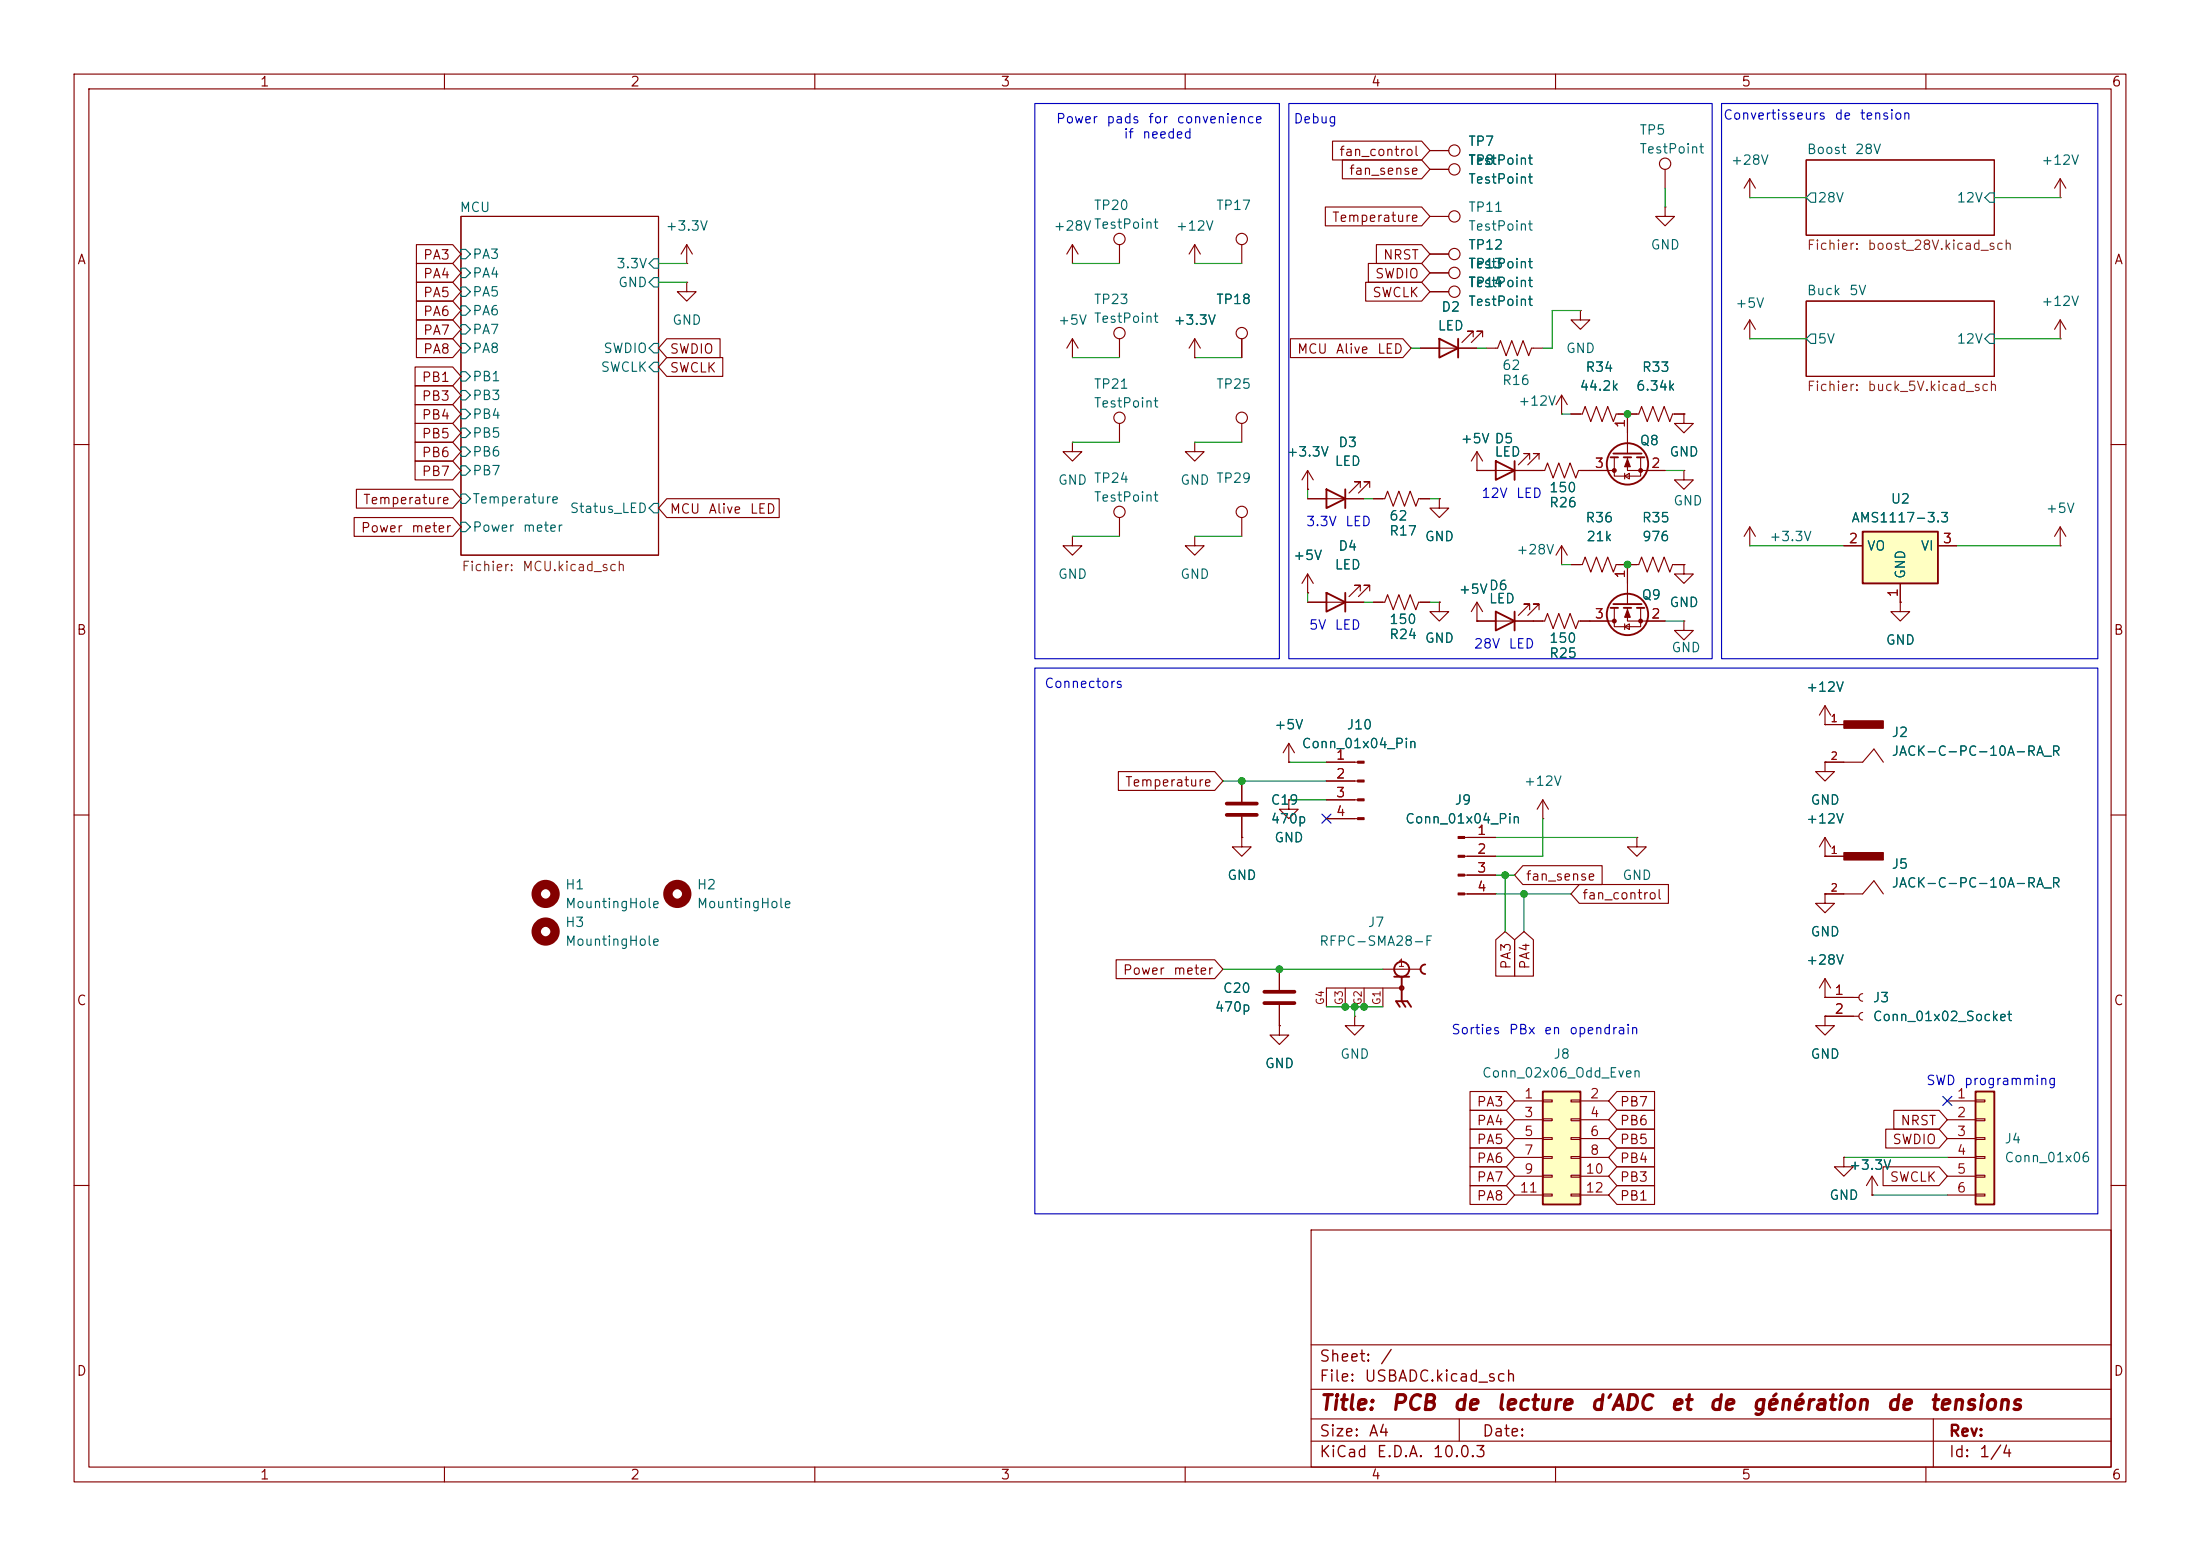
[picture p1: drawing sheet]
<svg xmlns="http://www.w3.org/2000/svg" width="297mm" height="210mm" viewBox="0 0 297 210" stroke-linecap="round" stroke-linejoin="round" font-family="sans-serif">
<g fill="none" stroke="#840000" stroke-width=".15">
<path d="M10 10h277v190h-277zM12 12h273v186h-273zM60 10v2M110 10v2M160 10v2M210 10v2M260 10v2M62.2 29.2h26.7v45.7h-26.7zM243.8 21.6h25.4v10.2h-25.4zM243.8 40.6h25.4v10.2h-25.4zM10 60h2M285 60h2"/>
<path d="M10 110h2M285 110h2M10 160h2M177 166h108v32h-108zM285 160h2M60 198v2M110 198v2M160 198v2M177 194.5h108M177 191.5h108M177 187.5h108M177 181.5h108"/>
<path d="M197 191.5v3M210 198v2M260 198v2M261 191.5v6.5"/>
</g>
<g fill="none" stroke="#006464" stroke-width=".15">
<path d="M62.2 33.7h.7l.6 .6-.6 .6h-.7zM62.2 36.2h.7l.6 .6-.6 .7h-.7zM62.2 38.7h.7l.6 .7-.6 .6h-.7zM87.6 35.6l.7-.7h.6v1.3h-.6zM87.6 38.1l.7-.6h.6v1.2h-.6zM244.5 26h.6v1.3h-.6l-.7-.6zM268.6 26h.6v1.3h-.6l-.6-.6zM62.2 41.3h.7l.6 .6-.6 .6h-.7zM62.2 43.8h.7l.6 .7-.6 .6h-.7zM62.2 46.4h.7l.6 .6-.6 .6h-.7zM62.2 50.2h.7l.6 .6-.6 .6h-.7zM62.2 52.7h.7l.6 .6-.6 .7h-.7z"/>
<path d="M62.2 55.2h.7l.6 .7-.6 .6h-.7zM62.2 57.8h.7l.6 .6-.6 .7h-.7zM87.6 49.5l.7-.6h.6v1.3h-.6zM88.3 46.4h.6v1.2h-.6l-.7-.6zM244.5 45.1h.6v1.3h-.6l-.7-.7zM268.6 45.1h.6v1.3h-.6l-.6-.7zM62.2 66.7h.7l.6 .6-.6 .6h-.7zM62.2 60.3h.7l.6 .7-.6 .6h-.7zM62.2 62.9h.7l.6 .6-.6 .6h-.7zM62.2 70.5h.7l.6 .6-.6 .7h-.7zM87.6 68.6l.7-.7h.6v1.3h-.6z"/>
</g>
<path d="M208.3 147.3h5.1v15.3h-5.1z" fill="#ffffc2"/>
<path d="M179.1 66l2.5 1.3-2.5 1.3zM181.6 66v2.6M179.1 80l2.5 1.3-2.5 1.3zM181.6 80v2.6M208.3 147.3h5.1v15.3h-5.1z" fill="none" stroke="#840000" stroke-width=".25"/>
<g fill="none" stroke="#840000" stroke-width=".15">
<path d="M92.7 35.6h.1M92.7 33l.8 1.3M92.7 33l-.8 1.3M92.7 33v2.6M193 20.3h2.6M193 34.3h2.6M193 22.9h2.6M193 29.2h2.6M193 36.8h2.6M144.8 59.7v1.3h1.2l-1.2 1.2-1.3-1.2h1.3M144.8 59.7h.1M161.3 59.7v1.3h1.3l-1.3 1.2-1.3-1.2h1.3"/>
<path d="M161.3 59.7h.1M144.8 72.4v1.3h1.2l-1.2 1.2-1.3-1.2h1.3M144.8 72.4h.1M151.1 69.9v2.5M176.5 67.3h7.6M183.6 79.8v-.8h-.7h.7l-1.5 1.5M183.6 65.8v-.8h-.7h.7l-1.5 1.5M184.9 79.8v-.8h-.8h.8l-1.5 1.5M184.9 65.8v-.8h-.8h.8l-1.5 1.5M176.5 81.3h7.6M204.5 148.6h3.8M204.5 151.1h3.8"/>
<path d="M204.5 153.7h3.8M204.5 156.2h3.8M204.5 158.8h3.8M208.3 148.5h1.2v.2h-1.2zM208.3 151h1.2v.3h-1.2zM208.3 153.5h1.2v.3h-1.2zM208.3 156.1h1.2v.2h-1.2zM208.3 158.6h1.2v.3h-1.2zM212.1 148.5h1.3v.2h-1.3zM212.1 151h1.3v.3h-1.3zM212.1 153.5h1.3v.3h-1.3zM212.1 156.1h1.3v.2h-1.3z"/>
<path d="M212.1 158.6h1.3v.3h-1.3zM213.4 148.6h3.8M213.4 151.1h3.8M213.4 153.7h3.8M213.4 156.2h3.8M213.4 158.8h3.8M204.5 161.3h3.8M208.3 161.2h1.2v.2h-1.2zM212.1 161.2h1.3v.2h-1.3zM213.4 161.3h3.8"/>
<circle cx="196.3" cy="22.9" r=".76"/>
<circle cx="196.3" cy="20.3" r=".76"/>
<circle cx="196.3" cy="34.3" r=".76"/>
<circle cx="196.3" cy="29.2" r=".76"/>
<circle cx="196.3" cy="36.8" r=".76"/>
<circle cx="151.1" cy="69.1" r=".76"/>
</g>
<path d="M266.7 147.3h2.5v15.3h-2.5z" fill="#ffffc2"/>
<g fill="none" stroke="#840000" stroke-width=".25">
<path d="M201.9 82.6l2.6 1.2-2.6 1.3zM204.5 82.6v2.5M217.4 82h1M217.8 81.5h3.8M219.2 82h1M221 82h1M188.2 131.8h2M189 135.9l-.5-.8h1.5l.5 .8M189.2 131.8v3.3l.5 .8M192.4 130.2a.64 .64 0 0 0-.6 .6 .64 .64 0 0 0 .6 .7M266.7 147.3h2.5v15.3h-2.5z"/>
<circle cx="219.7" cy="82.9" r="2.79"/>
<circle cx="189.2" cy="130.8" r="1.02"/>
<circle cx="189.2" cy="133.3" r=".25"/>
</g>
<g fill="none" stroke="#840000" stroke-width=".15">
<path d="M144.8 35.6h.1M144.8 33l.7 1.3M144.8 33l-.8 1.3M144.8 33v2.6M236.2 26.7h.1M236.2 24.1v2.6M236.2 24.1l.8 1.3M236.2 24.1l-.7 1.3M278.1 26.7h.1M278.1 24.1v2.6M278.1 24.1l-.7 1.3M278.1 24.1l.8 1.3"/>
<path d="M144.8 48.3h.1M144.8 45.7v2.6M144.8 45.7l.7 1.3M144.8 45.7l-.8 1.3M236.2 45.7h.1M236.2 43.2l-.7 1.3M236.2 43.2l.8 1.3M236.2 43.2v2.5M278.1 45.7h.1M278.1 43.2l-.7 1.3M278.1 43.2l.8 1.3M278.1 43.2v2.5"/>
<path d="M167.6 69.9v2.5M176.5 66h.1M176.5 63.5l.8 1.3M176.5 63.5l-.7 1.3M176.5 63.5v2.5M185.4 67.3h1.5l.4-1 .8 2 .7-2 .8 2 .8-2 .7 2 .4-1h1.5M194.3 67.3v1.3h1.3l-1.3 1.3-1.3-1.3h1.3M194.3 67.3h.1M207 63.5h1.5l.4-1 .8 2 .7-2 .8 2 .8-2 .7 2 .4-1h1.5M210.8 76.2h.1M210.8 73.7l.8 1.2M210.8 73.7l-.7 1.2"/>
<path d="M210.8 73.7v2.5M212.1 76.2h1.5l.4-1 .8 2 .7-2 .8 2 .7-2 .8 2 .4-1h3l.4-1 .8 2 .7-2 .8 2 .8-2 .7 2 .4-1h1.5M219.7 76.2v5.3M227.3 76.2v1.3h-1.2l1.2 1.2 1.3-1.2h-1.3M227.3 76.2h.1M185.4 81.3h1.5l.4-1 .8 2 .7-2 .8 2 .8-2 .7 2 .4-1h1.5M194.3 81.3v1.3h1.3l-1.3 1.2-1.3-1.2h1.3M194.3 81.3h.1M199.4 83.8h.1M199.4 83.8h9.1l.4-1 .8 2 .7-2 .8 2 .8-2 .7 2 .4-1h4.8M199.4 81.3l.8 1.3M199.4 81.3l-.8 1.3"/>
<path d="M199.4 81.3v2.5M206.5 82.3v-.8h-.8h.8l-1.5 1.6M207.8 82.3v-.8h-.8h.8l-1.6 1.6M217.9 82v2.6h3.6v-2.6M219.3 84.6l.7-.4v.8zM219.3 84.2v.8M219.7 82v1.8h5.1M227.3 83.8v1.3h1.3l-1.3 1.3-1.2-1.3h1.2M227.3 83.8h.1M246.4 97.8h.1M246.4 95.3v2.5M246.4 95.3l-.8 1.2"/>
<path d="M246.4 95.3l.7 1.2M246.4 97.8h2.5M167.6 113v1.3h-1.2l1.2 1.3 1.3-1.3h-1.3M167.6 113h.1M167.6 105.4v2.8M167.6 110.2v2.8M174 102.9h.1M174 108v1.2h1.3l-1.3 1.3-1.3-1.3h1.3M174 108h.1M174 100.3l-.8 1.3M174 100.3l.8 1.3M174 100.3v2.6"/>
<path d="M179.1 102.9h4.2M179.1 105.4h4.2M179.1 108h4.2M179.1 110.5h4.2M197.7 115.6h4.2M197.7 113h4.2M197.7 118.1h4.2M208.3 110.5h.1M208.3 108l-.8 1.2M208.3 108l.7 1.2M208.3 108v2.5M221 113v1.3h1.2l-1.2 1.3-1.3-1.3h1.3"/>
<path d="M221 113h.1M246.4 102.9v1.2h1.2l-1.2 1.3-1.3-1.3h1.3M246.4 102.9h.1M246.4 115.6h.1M246.4 113v2.6M246.4 102.9h5.1l1.5-1.8 1.3 1.8M246.4 115.6h2.5M246.4 113l-.8 1.3M246.4 113l.7 1.3M172.7 138.4v1.3h1.3l-1.3 1.3-1.3-1.3h1.3M172.7 138.4h.1M172.7 130.8v2.8"/>
<path d="M172.7 135.6v2.8M181.6 133.4v2.5M182.9 137.2v1.2h1.2l-1.2 1.3-1.3-1.3h1.3M182.9 137.2h.1M184.1 133.4v2.5M186.7 130.8h5.1M186.7 133.4v2.5M189.2 133.4h-10.1v2.5M197.7 120.7h4.2M246.4 137.2v1.2h1.2l-1.2 1.3-1.3-1.3h1.3M246.4 137.2h.1M246.4 134.6h.1"/>
<path d="M246.4 120.7v1.2h1.2l-1.2 1.3-1.3-1.3h1.3M246.4 120.7h.1M246.4 134.6h4.6M246.4 137.2h4.6M246.4 132.1l.7 1.3M246.4 132.1l-.8 1.3M246.4 132.1v2.5M246.4 120.7h5.1l1.5-1.8 1.3 1.8M251.5 134.1a.51 .51 0 0 0-.5 .5 .51 .51 0 0 0 .5 .5M251.5 136.7a.51 .51 0 0 0-.5 .5 .51 .51 0 0 0 .5 .5M248.9 156.2v1.3h1.3l-1.3 1.3-1.3-1.3h1.3M248.9 156.2h.1"/>
<path d="M252.7 158.8l.8 1.2M252.7 158.8l-.7 1.2M252.7 158.8v2.5M262.9 148.6h3.8M262.9 151.1h3.8M262.9 153.7h3.8M262.9 156.2h3.8M262.9 158.8h3.8M266.7 148.5h1.3v.2h-1.3zM266.7 151h1.3v.3h-1.3zM266.7 153.5h1.3v.3h-1.3zM266.7 156.1h1.3v.2h-1.3z"/>
<path d="M266.7 158.6h1.3v.3h-1.3zM252.7 161.3h.1M262.9 161.3h3.8M266.7 161.2h1.3v.2h-1.3z"/>
<circle cx="167.6" cy="69.1" r=".76"/>
</g>
<g fill="#840000" stroke="#840000" stroke-width=".14">
<path d="M248.9 97.3h5.4v1h-5.4z"/>
<path d="M248.9 115.1h5.4v1h-5.4z"/>
</g>
<path d="M165.6 110h4.1M165.6 108.5h4.1M170.7 135.4h4.1M170.7 133.9h4.1" fill="none" stroke="#840000" stroke-width=".51"/>
<g fill="#840000" stroke="#840000" stroke-width=".15">
<path d="M219.7 82.3l.4 1h-.8z"/>
<path d="M196.8 112.9h.9v.3h-.9z"/>
<path d="M196.8 115.4h.9v.3h-.9z"/>
<path d="M196.8 118h.9v.2h-.9z"/>
<path d="M196.8 120.5h.9v.3h-.9z"/>
<path d="M183.3 102.7h.8v.3h-.8z"/>
<path d="M183.3 105.3h.8v.2h-.8z"/>
<path d="M183.3 107.8h.8v.3h-.8z"/>
<path d="M183.3 110.4h.8v.2h-.8z"/>
<circle cx="217.9" cy="83.8" r=".25"/>
<circle cx="221.5" cy="83.8" r=".25"/>
</g>
<path d="M251.5 71.8h10.1v6.9h-10.1z" fill="#ffffc2"/>
<g fill="none" stroke="#840000" stroke-width=".25">
<path d="M194.3 45.7l2.5 1.3-2.5 1.3zM196.8 45.7v2.6M201.9 62.2l2.6 1.3-2.6 1.3zM204.5 62.2v2.6M217.4 61.7h1M217.8 61.2h3.8M219.2 61.7h1M221 61.7h1M251.5 71.8h10.1v6.9h-10.1z"/>
<circle cx="219.7" cy="62.6" r="2.79"/>
</g>
<g fill="none" stroke="#840000" stroke-width=".15">
<path d="M179.9 19h12l1.1 1.3-1.1 1.3h-12zM56.2 33h4.9l1.1 1.3-1.1 1.3h-4.9zM56.2 35.6h4.9l1.1 1.2-1.1 1.3h-4.9zM56.2 38.1h4.9l1.1 1.3-1.1 1.2h-4.9zM92.7 38.1v1.3h1.3l-1.3 1.2-1.3-1.2h1.3M92.7 38.1h.1M151.1 33v2.6M161.3 35.6h.1M161.3 33l-.8 1.3M161.3 33l.8 1.3M161.3 33v2.6M167.6 33v2.6"/>
<path d="M178.9 27.9h13l1.1 1.3-1.1 1.3h-13zM181.2 21.6h10.7l1.1 1.3-1.1 1.2h-10.7zM184.4 38.1h7.5l1.1 1.3-1.1 1.2h-7.5zM184.7 35.6h7.2l1.1 1.2-1.1 1.3h-7.2zM185.8 33h6.1l1.1 1.3-1.1 1.3h-6.1zM193 39.4h2.6M193 20.3h2.6M193 34.3h2.6M193 22.9h2.6M193 36.8h2.6M224.8 27.9v1.3h1.3l-1.3 1.3-1.3-1.3h1.3M224.8 27.9h.1"/>
<path d="M224.8 22.9v2.5M56 59.7h5.1l1.1 1.3-1.1 1.2h-5.1zM56 54.6h5.1l1.1 1.3-1.1 1.3h-5.1zM56 57.1h5.1l1.1 1.3-1.1 1.3h-5.1zM56 52.1h5.1l1.1 1.2-1.1 1.3h-5.1zM56 49.5h5.1l1.1 1.3-1.1 1.3h-5.1zM56.2 45.7h4.9l1.1 1.3-1.1 1.3h-4.9zM56.2 43.2h4.9l1.1 1.3-1.1 1.2h-4.9zM56.2 40.6h4.9l1.1 1.3-1.1 1.3h-4.9zM90 45.7h7.2v2.6h-7.2l-1.1-1.3zM90 48.3h7.6v2.5h-7.6l-1.1-1.3zM151.1 45.7v2.6"/>
<path d="M151.1 57.2v2.5M161.3 48.3h.1M161.3 45.7v2.6M161.3 45.7l-.8 1.3M161.3 45.7l.8 1.3M167.6 45.7v2.6M167.6 57.2v2.5M174.2 45.7h15.2l1.1 1.3-1.1 1.3h-15.2zM191.8 47h7.6M198.9 45.5v-.8h-.8h.8l-1.5 1.5M200.2 45.5v-.8h-.8h.8l-1.6 1.5M200.7 47h1.5l.4-1 .7 2 .8-2 .8 2 .7-2 .8 2 .4-1h1.5"/>
<path d="M210.8 55.9h.1M210.8 53.3l.8 1.3M210.8 53.3l-.7 1.3M210.8 53.3v2.6M212.1 55.9h1.5l.4-1 .8 2 .7-2 .8 2 .7-2 .8 2 .4-1h3l.4-1 .8 2 .7-2 .8 2 .8-2 .7 2 .4-1h1.5M213.4 41.9v1.3h1.2l-1.2 1.3-1.3-1.3h1.3M213.4 41.9h.1M219.7 55.9v5.3M227.3 55.9v1.3h-1.2l1.2 1.2 1.3-1.2h-1.3M227.3 55.9h.1M47.8 69.8h13.3l1.1 1.3-1.1 1.3h-13.3zM48.1 66h13l1.1 1.3-1.1 1.3h-13z"/>
<path d="M56 62.2h5.1l1.1 1.3-1.1 1.3h-5.1zM90 67.3h15.2v2.6h-15.2l-1.1-1.3zM161.3 72.4v1.3h1.3l-1.3 1.2-1.3-1.2h1.3M161.3 72.4h.1M176.5 66h.1M176.5 77.5l.8 1.2M176.5 77.5l-.7 1.2M176.5 77.5v2.5M176.5 67.3h2.6M181.6 67.3h2.5M185.4 67.3h1.3M191.8 67.3h1.2"/>
<path d="M194.3 67.3h.1M199.4 63.5h.1M199.4 61l-.8 1.2M199.4 61l.8 1.2M199.4 61v2.5M199.4 63.5h8.9M206.5 62v-.8h-.8h.8l-1.5 1.5M207.8 62v-.8h-.8h.8l-1.6 1.5M212.1 76.2h1.3M213.4 63.5h4.5M217.9 61.7v2.6h3.6v-2.6M218.4 76.2h2.6"/>
<path d="M219.3 64.3l.7-.4v.7zM219.3 63.9v.7M219.7 61.7v1.8h5.1M219.7 76.2v2.5M226.1 76.2h1.2M227.3 63.5v1.3h-1.2l1.2 1.2 1.3-1.2h-1.3M227.3 63.5h.1M227.3 76.2h.1M236.2 73.7h.1M236.2 71.1l.8 1.3M236.2 71.1l-.7 1.3M236.2 71.1v2.6"/>
<path d="M248.9 73.7h2.6M256.5 78.7v2.6M261.6 73.7h2.6M278.1 73.7h.1M278.1 71.1l.8 1.3M278.1 71.1l-.7 1.3M278.1 71.1v2.6M176.5 80h.1M176.5 81.3h2.6M181.6 81.3h2.5M185.4 81.3h1.3M191.8 81.3h1.2"/>
<path d="M194.3 81.3h.1M199.4 83.8h.1M199.4 83.8h2.5M204.5 83.8h3.8M213.4 83.8h3.8M222.2 83.8h2.6M246.4 97.8h.1M246.4 97.8h2.5M256.5 81.3v1.3h1.3l-1.3 1.2-1.2-1.2h1.2M256.5 81.3h.1M151 104.1h13l1.1 1.3-1.1 1.3h-13zM167.6 113h.1"/>
<path d="M167.6 105.4v2.8M167.6 110.2v2.8M174 102.9h.1M174 108h.1M179.1 102.9h3.8M179.1 105.4h3.8M179.1 108h3.8M179.1 110.5h3.8M198.1 115.6h3.8M198.1 113h3.8M198.1 118.1h3.8M205.6 116.8h10.7v2.6h-10.7l-1.1-1.3z"/>
<path d="M213.2 119.4h12v2.5h-12l-1.1-1.2zM246.4 102.9h.1M246.4 115.6h.1M246.4 102.9h2.5M246.4 115.6h2.5M150.7 129.5h13.3l1.1 1.3-1.1 1.3h-13.3zM172.7 138.4h.1M172.7 130.8v2.8M172.7 135.6v2.8M198.1 120.7h3.8M201.9 126.8l1.3-1.1 1.3 1.1v4.9h-2.6zM204.5 126.8l1.2-1.1 1.3 1.1v4.9h-2.5z"/>
<path d="M246.4 137.2h.1M246.4 134.6h.1M246.4 120.7h.1M246.4 134.6h3.8M246.4 137.2h3.8M246.4 120.7h2.5M198.5 157.5h4.9l1.1 1.3-1.1 1.2h-4.9zM198.5 154.9h4.9l1.1 1.3-1.1 1.3h-4.9zM198.5 149.9h4.9l1.1 1.2-1.1 1.3h-4.9zM198.5 152.4h4.9l1.1 1.3-1.1 1.2h-4.9zM198.5 147.3h4.9l1.1 1.3-1.1 1.3h-4.9zM218.3 157.5h5.1v2.5h-5.1l-1.1-1.2z"/>
<path d="M218.3 154.9h5.1v2.6h-5.1l-1.1-1.3zM218.3 147.3h5.1v2.6h-5.1l-1.1-1.3zM218.3 149.9h5.1v2.5h-5.1l-1.1-1.3zM218.3 152.4h5.1v2.5h-5.1l-1.1-1.2zM248.9 156.2h.1M254.2 157.5h7.6l1.1 1.3-1.1 1.2h-7.6zM254.6 152.4h7.2l1.1 1.3-1.1 1.2h-7.2zM255.7 149.9h6.1l1.1 1.2-1.1 1.3h-6.1zM198.5 160h4.9l1.1 1.3-1.1 1.3h-4.9zM218.3 160h5.1v2.6h-5.1l-1.1-1.3zM252.7 161.3h.1"/>
<circle cx="151.1" cy="32.3" r=".76"/>
<circle cx="167.6" cy="32.3" r=".76"/>
<circle cx="196.3" cy="39.4" r=".76"/>
<circle cx="224.8" cy="22.1" r=".76"/>
<circle cx="151.1" cy="45" r=".76"/>
<circle cx="151.1" cy="56.4" r=".76"/>
<circle cx="167.6" cy="56.4" r=".76"/>
<circle cx="167.6" cy="45" r=".76"/>
</g>
<g fill="none" stroke="#840000" stroke-width="1.3">
<circle cx="73.7" cy="120.6" r="1.27"/>
<circle cx="73.7" cy="125.7" r="1.27"/>
<circle cx="91.4" cy="120.6" r="1.27"/>
</g>
<g fill="#840000" stroke="#840000" stroke-width=".15">
<path d="M219.7 62l.4 1h-.8z"/>
<circle cx="217.9" cy="63.5" r=".25"/>
<circle cx="221.5" cy="63.5" r=".25"/>
</g>
<g fill="none" stroke="#009600" stroke-width=".15">
<path d="M88.9 35.6h3.8M88.9 38.1h3.8M144.8 35.6h6.3M161.3 35.6h6.3M224.8 25.4v2.5M236.2 26.7h7.6M269.2 26.7h8.9M144.8 59.7h6.3M144.8 48.3h6.3M161.3 59.7h6.3M161.3 48.3h6.3M190.5 47h1.3"/>
<path d="M199.4 47h1.3M210.8 55.9h1.3M213.4 41.9h-3.9v5.1h-1.2M236.2 45.7h7.6M269.2 45.7h8.9M144.8 72.4h6.3M161.3 72.4h6.3M176.5 66v1.3M184.1 67.3h1.3M193 67.3h1.3M210.8 76.2h1.3M224.8 63.5h2.5"/>
<path d="M236.2 73.7h12.7M264.2 73.7h13.9M176.5 80v1.3M184.1 81.3h1.3M193 81.3h1.3M224.8 83.8h2.5M165.1 105.4h14M174 108h5.1M174 102.9h5.1M201.9 113h19.1M201.9 118.1h2.6M203.2 118.1v7.6"/>
<path d="M208.3 110.5v5.1h-6.4M165.1 130.8h21.6M179.1 135.9h7.6M182.9 135.9v1.3M201.9 120.7h10.2M205.7 120.7v5M248.9 156.2h14M252.7 161.3h10.2"/>
</g>
<path d="M178.5 109.9l1.2 1.2M179.7 109.9l-1.2 1.2M262.3 148l1.2 1.2M263.5 148l-1.2 1.2" fill="none" stroke="#000084" stroke-width=".15"/>
<path d="M139.7 14h33v74.9h-33zM174 14h57.1v74.9h-57.1zM232.4 14h50.8v74.9h-50.8zM139.7 90.2h143.5v73.6h-143.5z" fill="none" stroke="#0000c2" stroke-width=".15"/>
<g fill="#009600" stroke="#009600" stroke-width=".14">
<circle cx="205.7" cy="120.7" r=".46"/>
<circle cx="167.6" cy="105.4" r=".46"/>
<circle cx="172.7" cy="130.8" r=".46"/>
<circle cx="182.9" cy="135.9" r=".46"/>
<circle cx="184.1" cy="135.9" r=".46"/>
<circle cx="181.6" cy="135.9" r=".46"/>
<circle cx="203.2" cy="118.1" r=".46"/>
<circle cx="219.7" cy="76.2" r=".46"/>
<circle cx="219.7" cy="55.9" r=".46"/>
</g>
<g font-size="2" fill="#840000">
<text x="178" y="190.8">Title:</text>
<text x="187.7" y="190.8">PCB</text>
<text x="196" y="190.8">de</text>
<text x="201.8" y="190.8">lecture</text>
<text x="214.5" y="190.8">d'ADC</text>
<text x="225.3" y="190.8">et</text>
<text x="230.5" y="190.8">de</text>
<text x="236.4" y="190.8">génération</text>
<text x="254.5" y="190.8">de</text>
<text x="260.4" y="190.8">tensions</text>
</g>
<g font-size="1.5" fill="#840000">
<text x="178" y="184.2">Sheet:</text>
<text x="186.2" y="184.2">/</text>
<text x="178" y="186.9">File:</text>
<text x="184.1" y="186.9">USBADC.kicad_sch</text>
<text x="178" y="197.1">KiCad</text>
<text x="178" y="194.3">Size:</text>
<text x="184.7" y="194.3">A4</text>
<text x="185.7" y="197.1">E.D.A.</text>
<text x="193.3" y="197.1">10.0.3</text>
<text x="200" y="194.3">Date:</text>
<text x="263" y="194.3">Rev:</text>
<text x="263" y="197.1">Id:</text>
<text x="267.1" y="197.1">1/4</text>
</g>
<g font-size="1.3" fill="#840000">
<text x="35" y="12">1</text>
<text x="85" y="12">2</text>
<text x="135" y="12">3</text>
<text x="185" y="12">4</text>
<text x="235" y="12">5</text>
<text x="285" y="12">6</text>
<text x="180.7" y="21.4">fan_control</text>
<text x="182" y="23.9">fan_sense</text>
<text x="10.3" y="36">A</text>
<text x="57" y="35.4">PA3</text>
<text x="179.7" y="30.3">Temperature</text>
<text x="186.6" y="35.4">NRST</text>
<text x="285.3" y="36">A</text>
<text x="57" y="37.9">PA4</text>
<text x="57" y="40.4">PA5</text>
<text x="185.2" y="40.4">SWCLK</text>
<text x="185.5" y="37.9">SWDIO</text>
<text x="57" y="45.5">PA7</text>
<text x="57" y="43">PA6</text>
<text x="56.8" y="51.9">PB1</text>
<text x="57" y="48.1">PA8</text>
<text x="90.3" y="48.1">SWDIO</text>
<text x="90.3" y="50.6">SWCLK</text>
<text x="175" y="48.1">MCU</text>
<text x="180.2" y="48.1">Alive</text>
<text x="185.8" y="48.1">LED</text>
<text x="56.8" y="56.9">PB4</text>
<text x="56.8" y="59.5">PB5</text>
<text x="56.8" y="54.4">PB3</text>
<text x="56.8" y="64.6">PB7</text>
<text x="56.8" y="62">PB6</text>
<text x="48.9" y="68.4">Temperature</text>
<text x="90.3" y="69.6">MCU</text>
<text x="95.6" y="69.6">Alive</text>
<text x="101.1" y="69.6">LED</text>
<text x="48.6" y="72.2">Power</text>
<text x="55.4" y="72.2">meter</text>
<text x="10.3" y="86">B</text>
<text x="285.3" y="86">B</text>
<text x="151.8" y="106.5">Temperature</text>
<text x="205.9" y="119.2">fan_sense</text>
<text x="213.5" y="121.7">fan_control</text>
<text x="151.5" y="131.9">Power</text>
<text x="158.3" y="131.9">meter</text>
<text x="204.3" y="130.9" transform="rotate(-90 204.3 130.9)">PA3</text>
<text x="206.8" y="130.9" transform="rotate(-90 206.8 130.9)">PA4</text>
<text x="10.3" y="136">C</text>
<text x="285.3" y="136">C</text>
<text x="199.3" y="149.7">PA3</text>
<text x="218.6" y="149.7">PB7</text>
<text x="199.3" y="152.2">PA4</text>
<text x="199.3" y="154.7">PA5</text>
<text x="218.6" y="152.2">PB6</text>
<text x="218.6" y="154.7">PB5</text>
<text x="255.4" y="154.7">SWDIO</text>
<text x="256.5" y="152.2">NRST</text>
<text x="199.3" y="159.8">PA7</text>
<text x="199.3" y="157.3">PA6</text>
<text x="218.6" y="159.8">PB3</text>
<text x="218.6" y="157.3">PB4</text>
<text x="255" y="159.8">SWCLK</text>
<text x="199.3" y="162.4">PA8</text>
<text x="218.6" y="162.4">PB1</text>
<text x="10.3" y="186">D</text>
<text x="285.3" y="186">D</text>
<text x="35" y="200">1</text>
<text x="85" y="200">2</text>
<text x="135" y="200">3</text>
<text x="185" y="200">4</text>
<text x="235" y="200">5</text>
<text x="285" y="200">6</text>
</g>
<g font-size="1.3" fill="#0000c2">
<text x="142.5" y="17">Power</text>
<text x="149.3" y="17">pads</text>
<text x="154.9" y="17">for</text>
<text x="158.7" y="17">convenience</text>
<text x="174.5" y="17">Debug</text>
<text x="232.6" y="16.5">Convertisseurs</text>
<text x="247.6" y="16.5">de</text>
<text x="251" y="16.5">tension</text>
<text x="151.6" y="19">if</text>
<text x="154.1" y="19">needed</text>
<text x="176.2" y="71.3">3.3V</text>
<text x="181.5" y="71.3">LED</text>
<text x="199.9" y="67.5">12V</text>
<text x="204.6" y="67.5">LED</text>
<text x="176.6" y="85.3">5V</text>
<text x="180.1" y="85.3">LED</text>
<text x="198.9" y="87.8">28V</text>
<text x="203.6" y="87.8">LED</text>
<text x="140.9" y="93.2">Connectors</text>
<text x="195.8" y="139.9">Sorties</text>
<text x="203.6" y="139.9">PBx</text>
<text x="208.3" y="139.9">en</text>
<text x="211.8" y="139.9">opendrain</text>
<text x="260" y="146.8">SWD</text>
<text x="265.1" y="146.8">programming</text>
</g>
<g font-size="1.3" fill="#006464">
<text x="198.1" y="20">TP7</text>
<text x="198.1" y="22.6">TestPoint</text>
<text x="198.1" y="22.6">TP8</text>
<text x="221.2" y="18.5">TP5</text>
<text x="221.2" y="21">TestPoint</text>
<text x="233.6" y="22.6">+28V</text>
<text x="243.8" y="21.1">Boost</text>
<text x="250.3" y="21.1">28V</text>
<text x="275.5" y="22.6">+12V</text>
<text x="62" y="28.9">MCU</text>
<text x="147.6" y="28.7">TP20</text>
<text x="164.1" y="28.7">TP17</text>
<text x="198.1" y="25.1">TestPoint</text>
<text x="198.1" y="28.9">TP11</text>
<text x="245.3" y="27.6">28V</text>
<text x="264.1" y="27.6">12V</text>
<text x="63.7" y="35.3">PA3</text>
<text x="89.8" y="31.5">+3.3V</text>
<text x="142.1" y="31.5">+28VTestPoint</text>
<text x="158.6" y="31.5">+12V</text>
<text x="198.1" y="31.5">TestPoint</text>
<text x="198.1" y="34">TP12</text>
<text x="222.8" y="34">GND</text>
<text x="63.7" y="37.8">PA4</text>
<text x="63.7" y="40.3">PA5</text>
<text x="83.1" y="36.5">3.3V</text>
<text x="83.4" y="39.1">GND</text>
<text x="147.6" y="41.4">TP23</text>
<text x="164.1" y="41.4">TP18</text>
<text x="198.1" y="36.5">TestPoint</text>
<text x="198.1" y="39.1">TestPoint</text>
<text x="198.1" y="41.6">TestPoint</text>
<text x="198.1" y="36.5">TP13</text>
<text x="198.1" y="39.1">TP14</text>
<text x="234.2" y="41.9">+5V</text>
<text x="243.8" y="40.2">Buck</text>
<text x="249.5" y="40.2">5V</text>
<text x="275.5" y="41.6">+12V</text>
<text x="63.7" y="42.9">PA6</text>
<text x="63.7" y="45.4">PA7</text>
<text x="63.7" y="48">PA8</text>
<text x="81.4" y="48">SWDIO</text>
<text x="90.7" y="44.2">GND</text>
<text x="142.7" y="44.2">+5V TestPoint</text>
<text x="158.3" y="44.2">+3.3V</text>
<text x="194" y="44.9">LED</text>
<text x="194.5" y="42.4">D2</text>
<text x="211.3" y="48">GND</text>
<text x="245.3" y="46.7">5V</text>
<text x="264.1" y="46.7">12V</text>
<text x="63.7" y="51.8">PB1</text>
<text x="81" y="50.5">SWCLK</text>
<text x="147.6" y="52.8">TP21</text>
<text x="164.1" y="52.8">TP25</text>
<text x="202.7" y="52.3">R16</text>
<text x="202.7" y="50.2">62</text>
<text x="213.2" y="53">44.2k</text>
<text x="214" y="50.5">R34</text>
<text x="220.8" y="53">6.34k</text>
<text x="221.6" y="50.5">R33</text>
<text x="63.7" y="54.3">PB3</text>
<text x="63.7" y="56.9">PB4</text>
<text x="63.7" y="59.4">PB5</text>
<text x="147.6" y="55.3">TestPoint</text>
<text x="204.9" y="55.1">+12V</text>
<text x="63.7" y="61.9">PB6</text>
<text x="63.7" y="64.5">PB7</text>
<text x="142.7" y="65.7">GND TP24</text>
<text x="159.3" y="65.7">GND TP29</text>
<text x="173.6" y="61.9">+3.3V</text>
<text x="180.1" y="63.2">LED</text>
<text x="180.6" y="60.7">D3</text>
<text x="197.1" y="60.2">+5V D5</text>
<text x="201.7" y="61.9">LED</text>
<text x="221.3" y="60.4">Q8</text>
<text x="225.3" y="61.9">GND</text>
<text x="63.7" y="68.3">Temperature</text>
<text x="76.8" y="69.6">Status_LED</text>
<text x="147.6" y="68">TestPoint</text>
<text x="187.5" y="70.6">62</text>
<text x="209.1" y="66.8">150</text>
<text x="209.1" y="68.8">R26</text>
<text x="214" y="70.8">R36</text>
<text x="221.6" y="70.8">R35</text>
<text x="225.8" y="68.5">GND</text>
<text x="249.8" y="70.8">AMS1117-3.3</text>
<text x="255.2" y="68.3">U2</text>
<text x="276.1" y="69.6">+5V</text>
<text x="63.7" y="72.1">Power</text>
<text x="70.5" y="72.1">meter</text>
<text x="174.5" y="75.9">+5V</text>
<text x="180.1" y="77.2">LED</text>
<text x="180.6" y="74.6">D4</text>
<text x="187.5" y="72.6">R17</text>
<text x="192.3" y="73.4">GND</text>
<text x="204.6" y="75.1">+28V</text>
<text x="214.1" y="73.4">21k</text>
<text x="221.6" y="73.4">976</text>
<text x="238.8" y="73.4">+3.3V</text>
<text x="252" y="74.6">VO</text>
<text x="259.2" y="74.6">VI</text>
<text x="142.7" y="78.4">GND</text>
<text x="159.3" y="78.4">GND</text>
<text x="196.8" y="80.5">+5V</text>
<text x="200.9" y="80">D6</text>
<text x="200.9" y="81.7">LED</text>
<text x="221.5" y="81.2">Q9</text>
<text x="225.3" y="82.3">GND</text>
<text x="257.5" y="78.2" transform="rotate(-90 257.5 78.2)">GND</text>
<text x="187.5" y="84.5">150</text>
<text x="187.5" y="86.6">R24</text>
<text x="192.3" y="87.1">GND</text>
<text x="209.1" y="87.1">150</text>
<text x="209.1" y="89.1">R25</text>
<text x="225.6" y="88.3">GND</text>
<text x="254.5" y="87.3">GND</text>
<text x="243.7" y="93.7">+12V</text>
<text x="172" y="98.8">+5V</text>
<text x="175.6" y="101.3">Conn_01x04_Pin</text>
<text x="181.7" y="98.8">J10</text>
<text x="255.3" y="99.8">J2</text>
<text x="205.6" y="106.4">+12V</text>
<text x="255.3" y="102.3">JACK-C-PC-10A-RA_R</text>
<text x="171.5" y="111.5">470p</text>
<text x="171.5" y="108.9">C19</text>
<text x="189.6" y="111.5">Conn_01x04_Pin</text>
<text x="196.3" y="108.9">J9</text>
<text x="243.7" y="111.5">+12V</text>
<text x="244.3" y="108.9">GND</text>
<text x="165.6" y="119.1">GND</text>
<text x="172" y="114">GND</text>
<text x="218.9" y="119.1">GND</text>
<text x="255.3" y="117.6">J5</text>
<text x="76.2" y="125.4">H3</text>
<text x="76.2" y="120.4">H1</text>
<text x="76.2" y="122.9">MountingHole</text>
<text x="94" y="120.4">H2</text>
<text x="94" y="122.9">MountingHole</text>
<text x="184.6" y="125.4">J7</text>
<text x="255.3" y="120.1">JACK-C-PC-10A-RA_R</text>
<text x="76.2" y="128">MountingHole</text>
<text x="178" y="128">RFPC-SMA28-F</text>
<text x="243.7" y="130.5">+28V</text>
<text x="244.3" y="126.7">GND</text>
<text x="163.9" y="136.9">470p</text>
<text x="165" y="134.3">C20</text>
<text x="252.7" y="135.6">J3</text>
<text x="180.8" y="143.2">GND</text>
<text x="209.6" y="143.2">J8</text>
<text x="244.3" y="143.2">GND</text>
<text x="252.7" y="138.1">Conn_01x02_Socket</text>
<text x="170.7" y="144.5">GND</text>
<text x="200" y="145.8">Conn_02x06_Odd_Even</text>
<text x="270.5" y="154.6">J4</text>
<text x="249.5" y="158.2">+3.3V</text>
<text x="270.5" y="157.2">Conn_01x06</text>
<text x="246.9" y="162.3">GND</text>
</g>
<g font-size="1.3" fill="#725600">
<text x="243.8" y="34">Fichier:</text>
<text x="252" y="34">boost_28V.kicad_sch</text>
<text x="243.8" y="53.1">Fichier:</text>
<text x="252" y="53.1">buck_5V.kicad_sch</text>
<text x="62.2" y="77.4">Fichier:</text>
<text x="70.4" y="77.4">MCU.kicad_sch</text>
</g>
<g font-size="1.3" fill="#a90000">
<text x="219.7" y="57.9" transform="rotate(-90 219.7 57.9)">1</text>
<text x="215.2" y="63.5">3</text>
<text x="222.8" y="63.5">2</text>
<text x="249.5" y="73.6">2</text>
<text x="262.2" y="73.6">3</text>
<text x="215.2" y="83.8">3</text>
<text x="219.7" y="78.2" transform="rotate(-90 219.7 78.2)">1</text>
<text x="222.8" y="83.8">2</text>
<text x="256.5" y="80.7" transform="rotate(-90 256.5 80.7)">1</text>
<text x="180.3" y="102.8">1</text>
<text x="180.3" y="105.4">2</text>
<text x="180.3" y="107.9">3</text>
<text x="180.3" y="110.5">4</text>
<text x="199.3" y="113">1</text>
<text x="199.3" y="115.5">2</text>
<text x="199.3" y="118.1">3</text>
<text x="199.3" y="120.6">4</text>
<text x="247.6" y="134.6">1</text>
<text x="247.6" y="137.1">2</text>
<text x="205.7" y="148.6">1</text>
<text x="214.6" y="148.6">2</text>
<text x="264.1" y="148.6">1</text>
<text x="205.7" y="151.1">3</text>
<text x="205.7" y="153.6">5</text>
<text x="214.6" y="151.1">4</text>
<text x="214.6" y="153.6">6</text>
<text x="264.1" y="151.1">2</text>
<text x="264.1" y="153.6">3</text>
<text x="205.1" y="161.3">11</text>
<text x="205.7" y="156.2">7</text>
<text x="205.7" y="158.7">9</text>
<text x="214" y="158.7">10</text>
<text x="214" y="161.3">12</text>
<text x="214.6" y="156.2">8</text>
<text x="264.1" y="156.2">4</text>
<text x="264.1" y="158.7">5</text>
<text x="264.1" y="161.3">6</text>
</g>
<g font-size="1" fill="#a90000">
<text x="247" y="97.7">1</text>
<text x="247" y="102.8">2</text>
<text x="247" y="115.5">1</text>
<text x="247" y="120.6">2</text>
<text x="188.6" y="130.7">1</text>
<text x="179" y="135.7" transform="rotate(-90 179 135.7)">G4</text>
<text x="181.5" y="135.7" transform="rotate(-90 181.5 135.7)">G3</text>
<text x="184.1" y="135.7" transform="rotate(-90 184.1 135.7)">G2</text>
<text x="186.6" y="135.7" transform="rotate(-90 186.6 135.7)">G1</text>
</g>
</svg>
